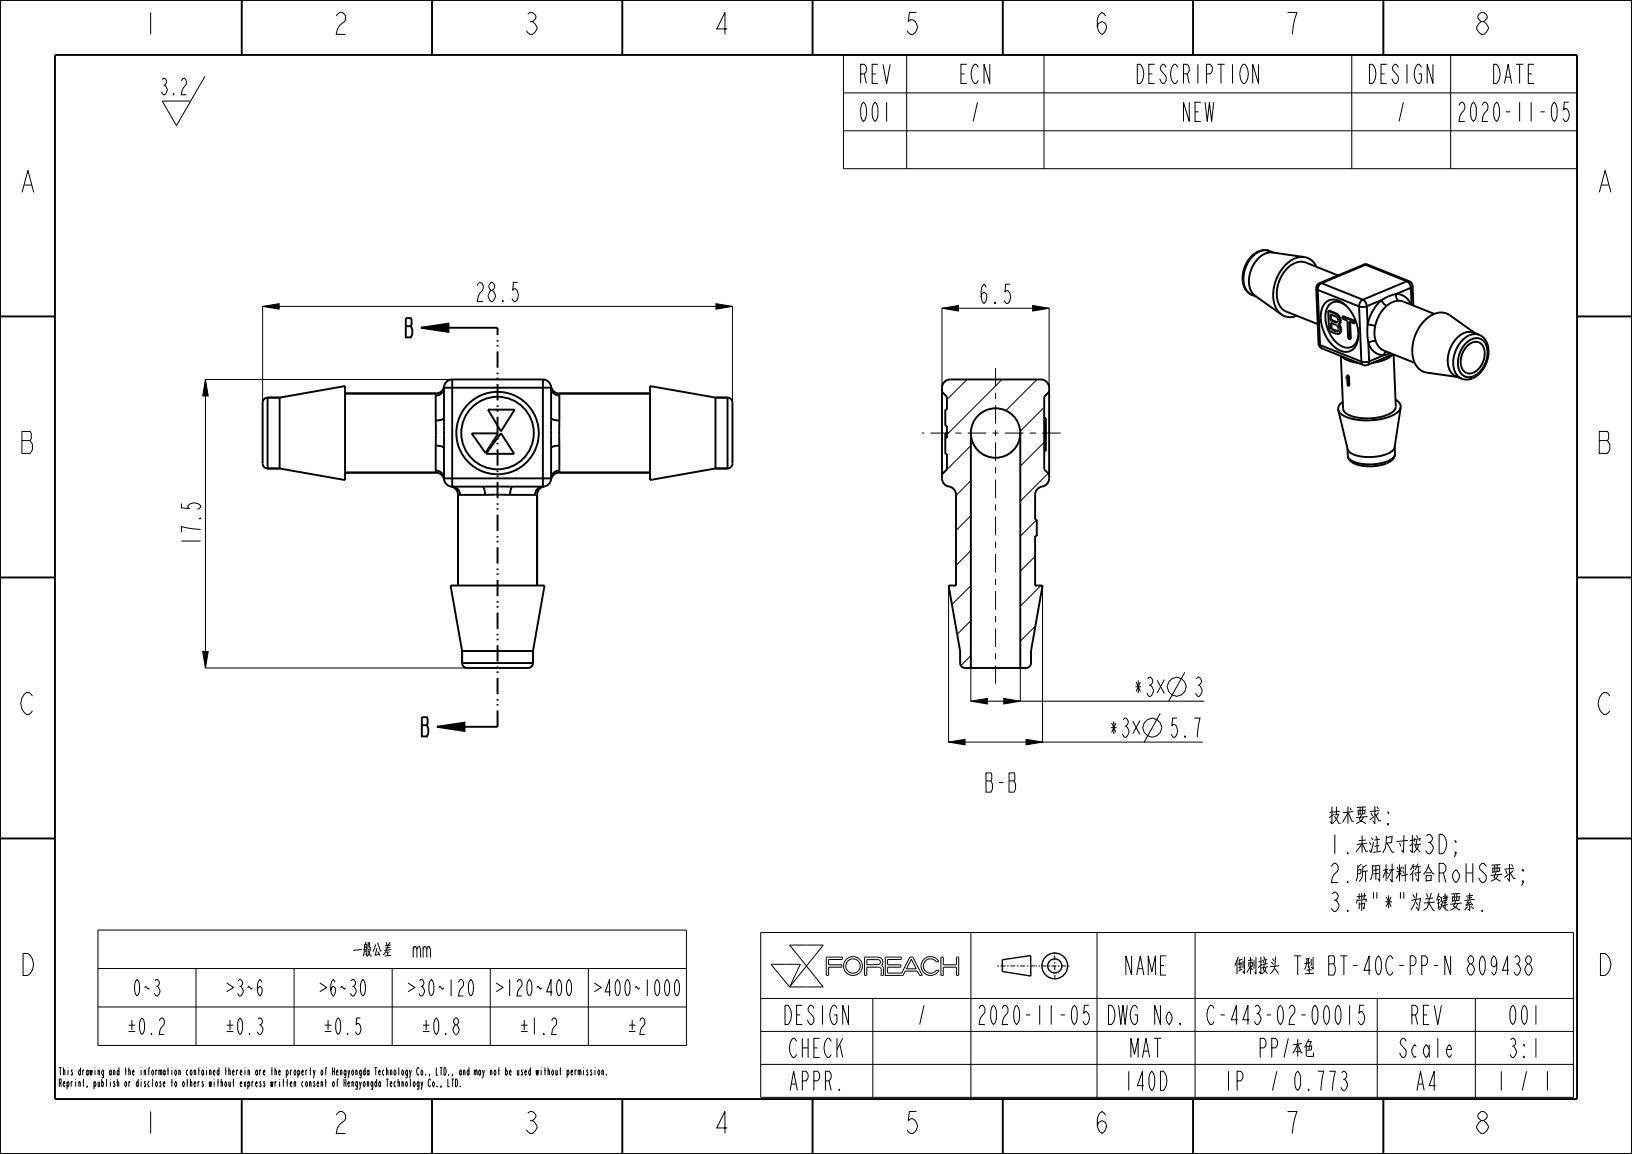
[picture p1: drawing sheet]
<svg xmlns="http://www.w3.org/2000/svg" width="297mm" height="210mm" viewBox="0 0 297 210" stroke-linecap="round" stroke-linejoin="round" font-family="sans-serif">
<g fill="none" stroke="#000" stroke-width=".18">
<path d="M29.5 18.4h5.2l-2.6 4.5zM29.5 14.5l.3-.3a.67 .67 0 0 1 .5 .6 .67 .67 0 0 1-.3 .7 .96 .96 0 0 1 .4 .9 .96 .96 0 0 1-.6 .8l-.4-.5M29.8 15.5h.2M31.6 17l.1 .2h-.1zM33 14.7l.4-.5h.2a1.07 1.07 0 0 1-.2 1.8l-.4 1.2h.9M37.3 13.9l-2.6 4.5M153.5 10h133.5v20.7h-133.5zM153.5 16.9h133.5M165 10v20.7M190 10v20.7M246 10v20.7M264 10v20.7"/>
<path d="M153.5 23.8h133.5M47.8 55.8l3-.5v1zM47.8 55.7v17.5M47.8 55.8h85.5M130.3 55.3l3 .5-3 .5zM133.3 55.7v17.5M171.4 56.1l3-.5v1zM171.4 56v14.5M171.4 56.1h19.5M187.9 55.6l3 .5-3 .5zM190.9 56v14.5M37.3 69.1h44.9"/>
<path d="M37.4 69.1l.5 3h-1zM37.4 69.1v52.5M176 69.1l-3.7 3.6M182.4 69.1l-10.1 10M188.7 69.1l-5.6 5.6M190 74.1l-4.3 4.4M176.7 87.5l-2.7 2.7M176.7 93.8l-2.7 2.7M176.7 81.1l-5.3 5.2M188.7 94.6l-3 3M190 80.5l-4.3 4.3M190.8 86.1l-5.1 5.1"/>
<path d="M36.9 118.6h1l-.5 3zM172.6 106.6v28.5M176.7 112.9l-2.5 2.5M176.7 100.2l-2.7 2.7M176.7 106.6l-3.5 3.4M176.7 119.3l-1.8 1.8M188.4 101.2l-2.7 2.7M188.4 113.9l-2.7 2.8M189.4 106.6l-3.7 3.7M189.7 106.6v28.5M37.3 121.6h47.6M172.6 135l3-.5v1z"/>
<path d="M172.6 135h46.3M176.7 127.6l3-.5v1zM176.7 127.6h42.5M176.7 121.6v6.1M182.7 127.1l3 .5-3 .5zM185.7 121.6v6.1M186.7 134.5l3 .5-3 .5zM17.8 169.2h107.1v21h-107.1zM17.8 176.2h107.1M35.7 176.2v14M53.5 176.2v14M71.4 176.2v14"/>
<path d="M75.9 172.7l.2-.5h.2l.2 .5v1.5M77 172.7l.2-.5h.2l.3 .5v1.5M77 172.2v2M77.7 172.7l.2-.5h.2l.2 .5v1.5M89.2 176.2v14M107.1 176.2v14M138.4 169.7h147.9v30h-147.9zM140.3 175.5h5.3l-1.9 4.1zM143.7 172h6.1l-3 3.8zM146.8 175.8l3 3.8h-6.1M146.8 175.8l-3.1 3.8M150.8 177.5v-1.5h2.4v-.4h-2.4v-1h2.4l.1-.4h-2.9v3.3h.4"/>
<path d="M157.8 174.6l2.1 .1 .3 .1v.4l-.4 .3h-2zM157.8 177.5v-1.5h1.9l.4 .1 .2 .2 .1 1.2h.4M160.8 177.5v-1.3l-.4-.5 .2-.6-.2-.7-.7-.2h-2.3l-.1 3.3h.5M164.3 177.5h.1M165.9 174.6l.8 1.7h-1.7zM166.1 174.2h-.5l-1.5 2.9h-2.6v-1.1h2.4v-.4h-2.4v-1h2.5v-.4h-2.9v3.3h3.2M166.1 174.2h.1M166.1 174.2l1.7 3.3h-.4l-.4-.8h-2.3l-.4 .8M170.4 175l-.7-.5h-.8l-.6 .5-.3 .8 .3 .8 .6 .4h.8l.7-.4M170.4 176.6h.1M170.4 175h.1M170.4 176.6h.4"/>
<path d="M170.4 175h.5l-.4-.5-.5-.3-.7-.1-.7 .1-.5 .4-.3 .5-.2 .5 .1 .7 .5 .8 1 .4 1-.2 .7-.7M170.8 176.6h.1M171.2 174.2h.5v1.4h2.4v-1.4h.4v3.3h-.4v-1.5h-2.4v1.5h-.5zM176.7 169.7v30M199.6 169.7v30M217.5 169.7v30M17.8 183.2h107.1M138.4 181.7h147.9M138.4 187.7h147.9M138.4 193.7h147.9M158.8 181.7v18M250.6 181.7v18"/>
<path d="M268.5 181.7v18"/>
<circle cx="155.2" cy="175.8" r="1.31"/>
<circle cx="155.2" cy="175.8" r="1.71"/>
</g>
<path d="M47.8 55.8l3-.5v1zM76.6 59.6l5-.7v1.5zM130.3 55.3l3 .5-3 .5zM171.4 56.1l3-.5v1zM187.9 55.6l3 .5-3 .5zM37.4 69.1l.5 3h-1zM36.9 118.6h1l-.5 3zM79.5 132.3l5-.8v1.5zM172.6 135l3-.5v1zM176.7 127.6l3-.5v1zM182.7 127.1l3 .5-3 .5zM186.7 134.5l3 .5-3 .5z" fill="#000"/>
<g fill="none" stroke="#000" stroke-width=".35">
<path d="M0 0h297v210h-297zM10 10h277v190h-277zM44 .1v10M78.6 .1v10M113.2 .1v10M147.9 .1v10M182.5 .1v10M217.1 .1v10M251.7 .1v10M0 57.6h10M76.6 59.6l5-.7v1.5zM76.6 59.6h13.9"/>
<path d="M227.7 46.7a3.1 3.1 0 0 1 3.3-1 3.4 3.4 0 0 0-3.9 2.1 4.7 4.7 0 0 0 .1 5.5l.6 .4a3.6 3.6 0 0 1-1.5-4.5l.6-1.4zM239.5 52.5l.5 10M239.5 52.5l.3 .3M239.8 52.8l.4 10M239.8 52.8l7.5 3M240.1 51.5l-.4 .4-.2 .6M240.1 51.5h.4M240.5 51.5l-.5 .5-.2 .8M240.5 51.5l7.5 3M241.2 55.1a2.6 2.6 0 0 1 3.7 .5 6.8 6.8 0 0 1 1.8 7.3 2.28 2.28 0 0 1-3.6 .4 7 7 0 0 1-2.4-7.5zM241.7 56.6l1.4 .5M241.7 56.6l.2 3.6 1.6 .6"/>
<path d="M241.7 56.6l.2-.1 1.3 .6M242.1 58.3l1.1 .4M242.1 58.3v-1.1l1.2 .6 .2 .6v.2l-.3 .1M242.2 59.9l1.1 .4M242.2 59.9l-.1-1.2 1.3 .6 .2 .7-.2 .3h-.1M242.2 57.2l.1 1M242.3 58.2l-.2 .1M242.3 58.2l1 .4M242.3 58.8v1M242.3 59.8l1.1 .5M242.3 59.8l-.1 .1M243.1 57.1l.3 .2"/>
<path d="M243.2 57.1h-.1M243.2 57.1l.3 .2M243.3 58.6l-.1 .1M243.4 57.3l.2 .3M243.4 58.6h-.1M243.5 57.3h-.1M243.5 57.3l.3 .3M243.6 57.6l.2 .4M243.7 59l-.1 .1 .1 .1M243.7 59.2l.2 .4M243.7 59l.1 .1M243.8 57.6l.1 .4"/>
<path d="M243.8 57.6h-.2M243.8 58l.1 .3M243.8 59.1l.2 .4M243.8 59.1l-.1 .1M243.8 58.8l-.1 .2M243.9 59.6v.2M243.9 58.3v.3M243.9 58.6l-.1 .2M243.9 59.8v.4M243.9 58l.1 .2M243.9 58h-.1M244 58.7l-.2 .1"/>
<path d="M244 58.7l-.3 .3M244 59.5l.1 .3M244 59.5l-.1 .1M244 58.2l-.1 .1M244 58.2v.3M244 58.5v.2M244 58.5l-.1 .1M244.1 59.8h-.2M244.1 59.8v.4M244.3 57.6v.4l.9 .4 .1 3.2 .4 .2M244.3 57.6l2.1 .9M244.3 57.6l.1-.1 2.2 .9"/>
<path d="M244.9 55.6a2.1 2.1 0 0 0-2.3-.6 2.1 2.1 0 0 0-1.4 2.1 6.1 6.1 0 0 0 3.5 6.1 2.03 2.03 0 0 0 2.5-2.1M245.7 58.6l.1 3.1-.1 .1M246.4 58.5l.1 .4M246.5 58.9l-1-.4 .2 3.3M246.6 58.4l-.2 .1M246.6 58.4v.4l-.1 .1M247.3 55.8l.4 10M248 54.5l-.5 .5-.2 .8M248 54.5l.5 .5 .2 .7M248.2 48.2l-8.1 3.3M248.2 48.2h.7l7.5 3M248.2 48.2h.3"/>
<path d="M248.5 48.2l-8 3.3M248.5 48.2l7.5 3M248.7 55.7l.2 3.4M248.7 55.7l-.6 .2-.8-.1M248.9 48.2h-.4M248.9 59.1l-.1 1.7 .2 1.6M248.9 59.1l1.4 .2M250.3 59.3l-.2 1.5 .3 1.3M251.4 54.6l-.9 1-.8 1.1-.8 2.4M251.4 54.6l.4 .7 .6 .4M251.4 54.6l-2.7 1.1M252.4 55.7l-1.3 1.5-.5 1-.3 1.1"/>
<path d="M254.1 53.5l-1.4 .4-1.3 .7M254.1 53.5l.1 .8 .4 .4M254.1 53.5a2.91 2.91 0 0 1 2.7 1.9M254.6 54.7l-1.2 .3-1 .7M254.6 54.7l.8 .2M256 51.2l.5 .5 .3 .7M256 51.2l-8 3.3M256.4 51.2h-.4M256.4 51.2l.5 .3 .2 .6M256.8 52.4l-2.7 1.1M256.8 52.4l.1 3.1M257.1 52.1l.1 3.5"/>
<path d="M257.1 52.1l-.3 .3M287 57.6h10M48.7 72.4a.9 .9 0 0 0-.9 .9v11.1a.9 .9 0 0 0 .9 .9M48.7 72.4v12.9M48.7 72.4h2.2M62.8 71.6h16.5M79.3 76.5v4.6M79.3 72v4.5M79.3 71.6v.4M79.3 71.6h.1M80.8 76.1l-.5 .3-1 .1M80.8 70.6l-.1 .5-.4 .5-.5 .3-.5 .1"/>
<path d="M80.8 70.6v16.5M80.8 70.6h19.5M80.8 70.3a1.5 1.5 0 0 1-1.5 1.3M82.3 69.1h16.5M82.3 69.1a1.5 1.5 0 0 0-1.5 1.5M82.3 69.1v19.5M85.8 78.9h4.9l-2.4 3.5zM88.8 74.5h4.9l-2.5 4zM91.2 78.8l2.4 3.8h-5.2zM98.8 69.1v19.5M98.8 69.1a1.5 1.5 0 0 1 1.5 1.5M100.3 70.3a1.5 1.5 0 0 0 1.5 1.3"/>
<path d="M100.3 70.6l.1 .4 .3 .5 .5 .4 .6 .1M100.3 70.6v16.5M100.3 76.1l.5 .3 1 .1M101.8 71.6h.1M101.8 71.6h16.5M101.8 71.6v.4M101.8 76.5v4.6M101.8 72v4.5M130.2 72.4h2.2M132.4 72.4a.9 .9 0 0 1 .9 .9v11.1a.9 .9 0 0 1-.9 .9M132.4 72.4v12.9M171.4 71.3l.9 .9v2.3h-.3v3h.3v1.4h-.3v3.7h.3v2.8l-.9 .9"/>
<path d="M171.7 69.7l.8-.6h.4h16.5a1.5 1.5 0 0 1 1.5 1.5v16.5a1.7 1.7 0 0 1-1.7 1.6 1.5 1.5 0 0 0-.8 1.3v4.6h.3v3h-.3v9h1.3l-2.1 11.9v2.2a.9 .9 0 0 1-.9 .9h-11.1a.9 .9 0 0 1-.9-.9v-2.2l-2.1-11.9h1.4v-16.6a1.7 1.7 0 0 0-1.7-1.6 1.5 1.5 0 0 1-.9-1.3v-16.5zM172 79h.3v.7h-.3M176.7 78.8v42.8M185.7 78.8v42.8M190 76.1h.3v6h-.3M190 76.7h.3M190.9 71.3l-.9 .9v13.2l.9 .9M240 62.5l.2 .3M240 62.5l.2 .6 .4 .3M240.2 62.8l.1 .4 .3 .2M240.2 62.8l7.5 3M240.6 63.4l7.5 3"/>
<path d="M243.4 60.3h-.1M243.5 60.3h-.1M243.7 60.7l-.2 .1M243.9 60.6l-.2 .1M243.9 60.6l-.4 .2M243.9 60.4l-.2 .3M243.9 60.2v.2M244 60.4h-.1M244 60.4l-.1 .2M244.1 60.2l-.1 .2M244.1 60.2h-.2M244.2 64.9l.2 .2"/>
<path d="M244.4 64.9v.2M244.4 65.1l.9 .5 1.2 .3M245 68.9l.2-.2v1.5h.2M245.2 68.4h.3M245.2 68.4l-.2 .2v.3M245.2 68.4h.1M245.2 68.8l-.2 .1M245.2 68.8h.1M245.3 68.4l.1 1.8M245.5 68.4l.1 1.8h-.2M245.5 68.4h-.2M246.5 65.8v.1"/>
<path d="M246.5 65.9l.6 .1M247.7 65.8l.2 .4 .2 .2M248.9 66.4h-.8M249 62.4a3 3 0 0 0 2.8 2.2M249 62.4l.2 3.4M249.2 65.8l-.1 .4-.2 .2M249.2 65.8l-.7 .1-.8-.1M250.4 62.1h-.6l-.8 .3M250.4 62.1l.2 .5a2.53 2.53 0 0 0 1.3 1.2M250.8 65.8l-1 .2M250.8 65.6v.2M251.8 64.6l-2.6 1.2"/>
<path d="M252.3 64l-.3 .2-.2 .4M253 64.9l-.9 .5-1.3 .4M253 64.3l-1.2 .3M253 64.7v.2M253.4 64.5l-.4 .4M253.5 64.5l-4.6 1.9M266.2 61.9a2.54 2.54 0 0 1 4-.2 5.1 5.1 0 0 1-2.9 7.3 2.48 2.48 0 0 1-2.8-2.6 6.1 6.1 0 0 1 1.7-4.5zM266.8 62.5a2.12 2.12 0 0 1 3.5-.1 4.6 4.6 0 0 1-2.7 6.2 2.16 2.16 0 0 1-2.3-2.5 5.2 5.2 0 0 1 1.5-3.6zM267 63a1.71 1.71 0 0 1 1.5-.8 1.71 1.71 0 0 1 1.5 1 3.8 3.8 0 0 1-2.4 4.8 1.78 1.78 0 0 1-1.8-2.2l.3-1.5zM48.7 85.3h2.2M62.8 86h16.5M79.3 81.1l.9 .1 .6 .3"/>
<path d="M79.3 81.1v4.5M79.3 85.6v.4M79.3 85.6l.6 .2 .5 .3 .3 .4 .1 .6M79.3 86h.1M79.3 86a1.5 1.5 0 0 1 1.5 1.3M80.8 87.1a1.5 1.5 0 0 0 1.5 1.5M80.8 87.1h19.5M82.1 88.5a1.5 1.5 0 0 1 1.2 1.5M82.3 88.6h.4l.5 .3 .4 .5 .1 .7M82.3 88.6h16.5M83.3 90v16.6M83.3 90h.1"/>
<path d="M83.4 90l.3 .1M83.7 90.1h4.6M87.9 88.6l.3 .6 .1 .9M92.8 90.1h4.6M92.8 90.1h-4.5M93.2 88.6l-.3 .6-.1 .9M97.7 90l-.3 .1M97.7 90h.1M97.7 90v16.6M98.8 88.6l-.6 .1-.5 .4-.3 .5v.5M99 88.5a1.5 1.5 0 0 0-1.3 1.5M100.3 87.1a1.5 1.5 0 0 1-1.5 1.5"/>
<path d="M101.8 86a1.5 1.5 0 0 0-1.5 1.3M101.8 86h16.5M101.8 86h.1M101.8 85.6l-.6 .2-.5 .3-.3 .5-.1 .5M101.8 85.6v.4M101.8 81.1v4.5M101.8 81.1l-.9 .1-.6 .3M130.2 85.3h2.2M245.3 82.9a2.14 2.14 0 0 0 1.9 1.4 8.1 8.1 0 0 0 6.3-1l.4-.7a2.22 2.22 0 0 1-2 1.9 7.3 7.3 0 0 1-6.1-.6l-.4-.4zM0 105.1h10M84.1 118.5v2.2M97 118.5v2.2"/>
<path d="M287 105.1h10M79.5 132.3l5-.8v1.5zM79.5 132.3h11M84.1 120.7h12.9M97 120.7a.9 .9 0 0 1-.9 .9h-11.1a.9 .9 0 0 1-.9-.9M0 152.6h10M287 152.6h10M44 200.1v10M78.6 200.1v10M113.2 200.1v10M147.9 200.1v10M182.5 200.1v10"/>
<path d="M217.1 200.1v10M251.7 200.1v10"/>
<circle cx="90.5" cy="78.8" r="7.5"/>
<circle cx="90.5" cy="78.8" r="6.6"/>
<circle cx="181.2" cy="78.8" r="4.5"/>
</g>
<g fill="none" stroke="#000" stroke-width=".25">
<path d="M187.6 173.9v3.7l-5.2-.8v-2.1l5.2-.8"/>
<circle cx="192" cy="175.8" r="2.34"/>
<circle cx="192" cy="175.8" r="1.29"/>
</g>
<path d="M181.5 175.8h6.8M191.9 173.3l.1 5M194.6 175.8h-6.2" fill="none" stroke="#000" stroke-width=".18" stroke-dasharray=".3 .3 .9 .3" stroke-linecap="butt"/>
<path d="M90.5 132.3v-72.7" fill="none" stroke="#000" stroke-width=".35" stroke-dasharray="3 .9 .3 .6 .3 .9" stroke-linecap="butt"/>
<!-- layer: 02___PRT_ALL_AXES -->
<g fill="none" stroke="#000" stroke-width=".35">
<path d="M227.8 53.7l.8 .3M231 45.7l.8 .3M233.2 57.2a2.85 2.85 0 0 0 2.8 .3M237.4 46.8a2.85 2.85 0 0 1 2.2 1.7M237.4 46.8a5.4 5.4 0 0 0-5 3.7 6 6 0 0 0 .4 6.4l.4 .3M237.4 46.8l-5.8-.9a4.2 4.2 0 0 0-4 3.3 4 4 0 0 0 .8 4.6l4.8 3.4M243.5 50.1l-5.9-2.3a3.8 3.8 0 0 0-4.2 2.1 5.5 5.5 0 0 0-.2 6.2l.9 .6 5.7 2.3M255.4 54.9l5.6 2.2M48.7 72.4h2.2M50.9 72.4l11.9-2.1v17.1l-11.9-2.1M50.9 72.4v12.9M62.8 71.6h16.5"/>
<path d="M101.8 71.6h16.5M130.2 72.4h2.2M130.2 72.4l-11.9-2.1v17.1l11.9-2.1M130.2 72.4v12.9M244.4 73.1l-.4 .3a1.24 1.24 0 0 0-.5 1.2M251.9 63.8l5.6 2.2M253.6 64.5l.4 9.5a2.28 2.28 0 0 1-2 1.7 9.3 9.3 0 0 1-7-.5l-.4-.3-.2-.5-.4-9.6M254 72.7l.3 .3a1.28 1.28 0 0 1 .6 1.1M254.9 74.1a3.3 3.3 0 0 1-2.6 1.9 11.2 11.2 0 0 1-8-.5l-.5-.5-.3-.4M254.9 74.1l-1.1 7.3a3.2 3.2 0 0 1-2.8 1.6 7.2 7.2 0 0 1-5.5-.8l-.3-.5-1.7-7.1M268.4 60.6l-4.6-3.2a3.5 3.5 0 0 0-4.5 .9 7.3 7.3 0 0 0-1.6 8.2l.7 .8 .9 .4 5.9 .9M269.2 60.9l-1-.4a3.4 3.4 0 0 0-3.8 1.9 4.9 4.9 0 0 0-.1 5.6l.5 .4 1.2 .5"/>
<path d="M48.7 85.3h2.2M62.8 86h16.5M83.3 90v16.6M97.7 90v16.6M101.8 86h16.5M130.2 85.3h2.2M245.2 81.7l.1 1.2M253.8 81.3l.1 1.3M84.1 118.5h12.9M84.1 118.5v2.2M84.1 118.5l-2.1-11.9h17.1l-2.1 11.9M97 118.5v2.2"/>
</g>
<path d="M181.2 78.8v45.6M181.2 78.8v-12.7M181.2 78.8h-13.4M181.2 78.8h12.7" fill="none" stroke="#000" stroke-width=".18" stroke-dasharray="1.1 1.1 3.4 1.1" stroke-dashoffset=".6" stroke-linecap="butt"/>
<g font-size="5.2">
<text x="26.1" y="6.3">1</text>
<text x="60.7" y="6.3">2</text>
<text x="95.4" y="6.3">3</text>
<text x="130" y="6.3">4</text>
<text x="164.6" y="6.3">5</text>
<text x="199.2" y="6.3">6</text>
<text x="233.9" y="6.3">7</text>
<text x="268.5" y="6.3">8</text>
<text x="3.8" y="35">A</text>
<text x="290.8" y="35">A</text>
<text x="3.8" y="82.5">B</text>
<text x="290.8" y="82.5">B</text>
<text x="3.8" y="130">C</text>
<text x="290.8" y="130">C</text>
<text x="3.8" y="177.5">D</text>
<text x="290.8" y="177.5">D</text>
<text x="26.1" y="206.3">1</text>
<text x="60.7" y="206.3">2</text>
<text x="95.4" y="206.3">3</text>
<text x="130" y="206.3">4</text>
<text x="164.6" y="206.3">5</text>
<text x="199.2" y="206.3">6</text>
<text x="233.9" y="206.3">7</text>
<text x="268.5" y="206.3">8</text>
</g>
<g font-size="4.6">
<text x="155.8" y="15.2">REV</text>
<text x="174.1" y="15.2">ECN</text>
<text x="205.5" y="15.2">DESCRIPTION</text>
<text x="248.2" y="15.2">DESIGN</text>
<text x="270.9" y="15.2">DATE</text>
<text x="155.8" y="22.1">001</text>
<text x="176.4" y="22.1">/</text>
<text x="214.6" y="22.1">NEW</text>
<text x="253.9" y="22.1">/</text>
<text x="264.1" y="22.1">2020-11-05</text>
<text x="86.3" y="54.9">28.5</text>
<text x="178" y="55.2">6.5</text>
<text x="73.5" y="61.4">B</text>
<text x="36.5" y="99.5" transform="rotate(-90 36.5 99.5)">17.5</text>
<text x="206.1" y="126.7">*3× 3</text>
<text x="76.4" y="134">B</text>
<text x="201.6" y="134.2">*3× 5.7</text>
<text x="178.5" y="144.2">B-B</text>
<text x="241.7" y="150.1">技术要求:</text>
<text x="241.7" y="155.4">1.未注尺寸按3D;</text>
<text x="241.7" y="160.6">2.所用材料符合RoHS要求</text>
<text x="241.7" y="165.9">3.带&quot;*&quot;为关键要素.</text>
<text x="204" y="177.4">NAME</text>
<text x="216.7" y="177.4">倒刺接头 T型 BT-40C-PP-N 809438</text>
<text x="141.8" y="186.4">DESIGN</text>
<text x="166.6" y="186.4">/</text>
<text x="176.8" y="186.4">2020-11-05</text>
<text x="200.6" y="186.4">DWG No.</text>
<text x="218.1" y="186.4">C-443-02-00015</text>
<text x="256.2" y="186.4">REV</text>
<text x="274" y="186.4">001</text>
<text x="143" y="192.4">CHECK</text>
<text x="205.2" y="192.4">MAT</text>
<text x="228.6" y="192.4">PP本色</text>
<text x="232.9" y="192.4">/</text>
<text x="253.9" y="192.4">Scale</text>
<text x="274" y="192.4">3:1</text>
<text x="143" y="198.4">APPR.</text>
<text x="204" y="198.4">140D</text>
<text x="222.3" y="198.4">IP</text>
<text x="230.9" y="198.4">/ 0.773</text>
<text x="257.3" y="198.4">A4</text>
<text x="272.1" y="198.4">1</text>
<text x="276.3" y="198.4">/ 1</text>
</g>
<g font-size="3.9">
<text x="59.7" y="174.2">一般公差</text>
<text x="23.8" y="181.2">0~3</text>
<text x="39.7" y="181.2">＞3~6</text>
<text x="56.6" y="181.2">＞6~30</text>
<text x="72.5" y="181.2">＞30~120＞120~400＞400~1000</text>
<text x="21.9" y="188.2">±0.2</text>
<text x="39.7" y="188.2">±0.3</text>
<text x="57.6" y="188.2">±0.5</text>
<text x="75.4" y="188.2">±0.8</text>
<text x="93.3" y="188.2">±1.2</text>
<text x="113.1" y="188.2">±2</text>
</g>
<g font-size="1.8">
<text x="10.6" y="195.7">This drawing and the information contained therein are the property of</text>
<text x="10.6" y="197.8">Reprint, publish or disclose to others without express written consent of</text>
<text x="60.3" y="195.7">Hengyongda Technology Co., LTD., and may not be used without permission.</text>
<text x="62.4" y="197.8">Hengyongda Technology Co., LTD.</text>
</g>
</svg>
